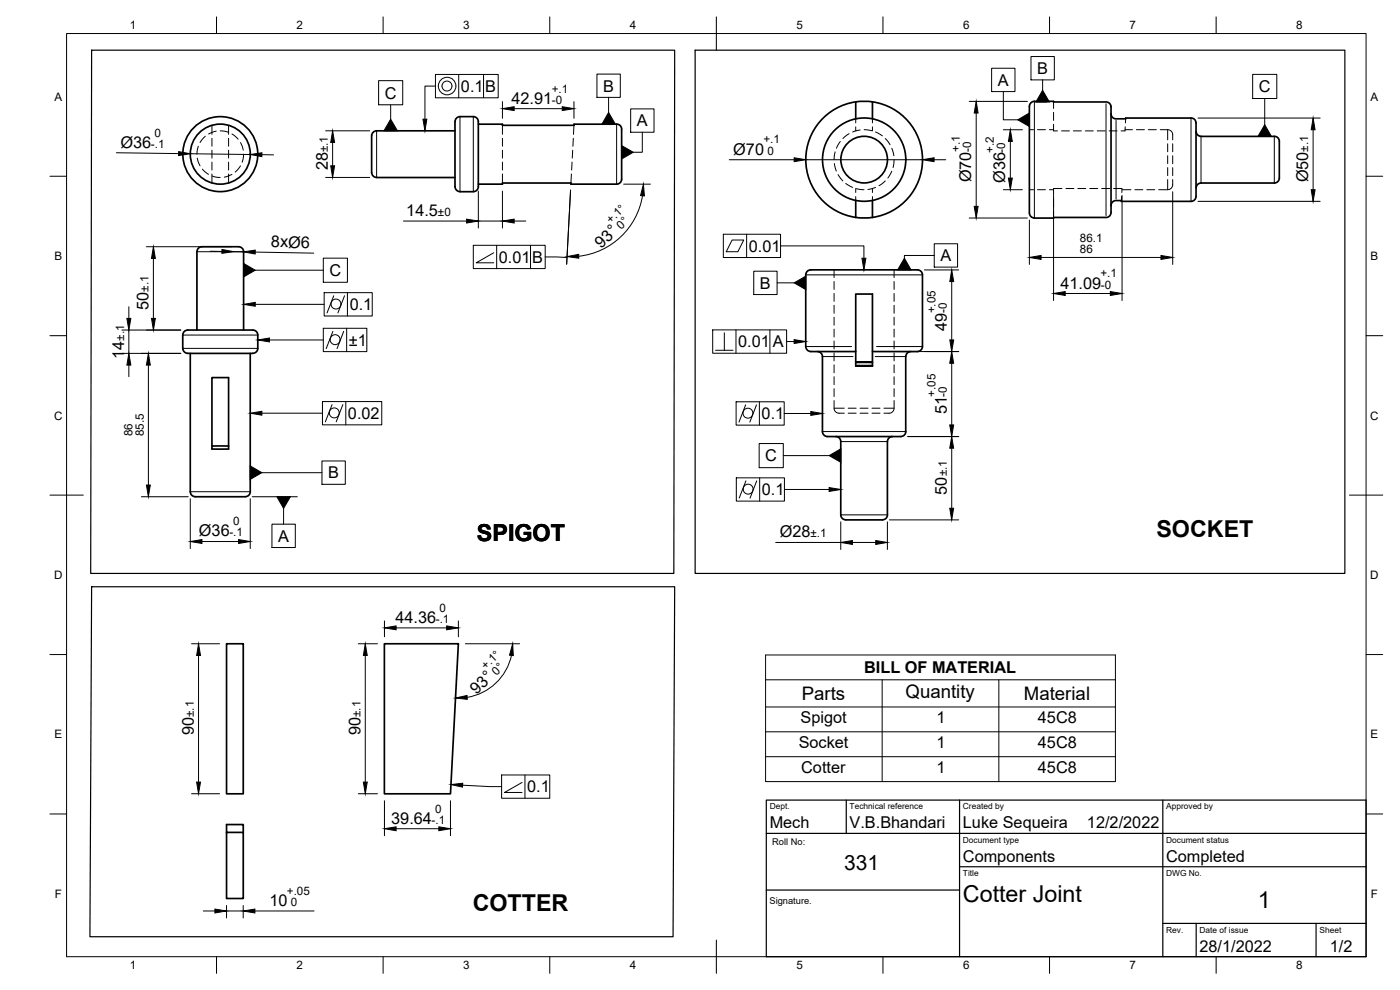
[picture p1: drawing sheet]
<svg xmlns="http://www.w3.org/2000/svg" width="420mm" height="297mm" viewBox="0 0 420 297" stroke-linecap="round" stroke-linejoin="round" font-family="sans-serif">
<!-- layer: Hidden -->
<g fill="none" stroke="#000" stroke-width=".3">
<path d="M63.6 37.6v2.7M64.9 39.4l-2.3 .8M66.1 39.3l2.4 .4M68.6 37.6v2.7M150.8 37.6v2.7M172.3 37.6l-.2 2.7M256.8 35.7v1.2M256.8 38.1v1.2M258.1 39l-2.2 .6M259.3 38.9l2.4 .3M261.8 35.7v1.2M261.8 38.1v1.2"/>
<path d="M262.8 39.6l2 1.2M308.9 38.9h1.3M311.4 38.9h2.4M314.9 38.9h1.3M316.2 37.3v2h1.2M316.2 30.6v1.9M316.2 33.7v2.4M318.6 39.3h2.4M322.1 39.3h2.4M325.7 39.3h2.4M329.3 39.3h2.4M332.9 39.3h2.3"/>
<path d="M337.7 38.9h2.2M337.7 38.1l-.1 1.2h-1.2M337.8 35.7v1.2M341.1 38.9h2.4M344.6 38.9h2.4M348.2 38.9h2.2a1.86 1.86 0 0 1 1.5 2.5v.6M59.2 47.4l.8 2.3M59.5 43.9l-.4 2.4M60.7 50.7l1.9 1.6M61.6 40.9l-1.6 1.9M63.6 41.5v2.4M63.6 45.1v2.3"/>
<path d="M63.6 48.6v2.4M63.6 52.2v2.7M63.7 52.8l2.4 .4M68.6 41.5v2.4M68.6 45.1v2.3M68.6 48.6v2.4M68.6 52.2v2.7M69.6 52.3l-2.3 .9M69.6 40.2l1.9 1.6M72.2 49.8l-1.6 1.8M72.2 42.8l.8 2.2M73.1 46.3l-.4 2.4"/>
<path d="M150.8 41.5v2.4M150.8 45.1v2.3M150.8 48.6v2.4M150.8 52.2v2.7M171.5 52.2l-.2 2.7M171.7 48.6l-.1 2.4M171.9 45.1l-.2 2.3M172.1 41.5l-.2 2.4M250.4 49.1l.6 2.2M250.6 45.6l-.3 2.3M251.5 52.4l1.4 1.9M252.2 42.4l-1.2 2.1"/>
<path d="M253.8 55l2.1 1.2M254.8 40.1l-1.8 1.5M256.8 56.6v1.2M256.8 59v1.2M257 56.6l2.3 .3M261.8 56.6v1.2M261.8 59v1.2M262.8 56.2l-2.3 .6M265.7 41.6l1.4 1.8M265.7 54.3l-1.9 1.4M267.6 44.5l.6 2.2M267.6 51.4l-1.2 2"/>
<path d="M268.3 47.9l-.3 2.4M308.9 56.9h1.3M311.4 56.9h2.4M314.9 56.9h1.3M316.2 59.7v2.4M318.7 56.6h-2.5v1.9M319.9 56.6h2.4M323.5 56.6h2.4M327 56.6h2.4M330.6 56.6h2.4M334.2 56.6h2.5v1.2M336.6 59l-.1 1.2"/>
<path d="M336.7 56.9h2.7M340.6 56.9h2.4M344.2 56.9h2.3M351.9 43.1v2.4M351.9 46.7v2.4M351.9 50.3v2.4M351.9 53.9v1.4a1.53 1.53 0 0 1-1.5 1.6h-2.7M316.2 63.3v1.9M250.3 81v2.3M250.3 84.5v2.3M250.3 88v2.4M250.3 91.6v2.4"/>
<path d="M250.3 95.2v2.4M250.3 98.7v2.4M268.3 81v2.3M268.3 84.5v2.3M268.3 88v2.4M268.3 91.6v2.4M268.3 95.2v2.4M268.3 98.7v2.4M250.3 102.3v2.4M250.3 105.9v2.4M250.3 109.5v2.4M250.3 113v2.4"/>
<path d="M250.3 116.6v2.4M268.3 102.3v2.4M268.3 105.9v2.4M268.3 109.5v2.4M268.3 113v2.4M268.3 116.6v2.4M250.3 120.2v2.3a1.86 1.86 0 0 0 2.5 1.5h.6M254.6 124h2.3M258.1 124h2.4M261.7 124h2.4M268.3 120.2v2.3a1.86 1.86 0 0 1-2.5 1.5h-.5"/>
</g>
<!-- layer: Visible -->
<g fill="none" stroke="#000" stroke-width=".51">
<path d="M113 39.3h23.5M113 39.3a1.49 1.49 0 0 0-1.5 1.4M143.6 37.3h7.2v.3h21.5v-.3h12.8M185.1 37.2a2.08 2.08 0 0 1 1.5 2.6v13a2.05 2.05 0 0 1-1.5 2.5h-13.8v-.4h-20.5v.4h-7.2M256.8 30.6v5.1M261.8 30.6v5.1M308.9 31.9v32M308.9 31.9a1.49 1.49 0 0 1 1.5-1.5l21.7 .2 .9 .4 .4 1v31.8l-.3 .9-1 .5-21.7 .2a1.54 1.54 0 0 1-1.5-1.5M333.4 34.1l.4 1.1 .9 .5h3.1v-.3h19.6a1.69 1.69 0 0 1 1.5 2.2v21.3M359 39.4a1.52 1.52 0 0 0 1.4 1.5h22a2.06 2.06 0 0 1 1.5 2.5v9a2.04 2.04 0 0 1-1.5 2.5h-22a1.49 1.49 0 0 0-1.4 1.5M111.5 40.8v11M111.5 51.7a1.49 1.49 0 0 0 1.5 1.5"/>
<path d="M113 53.3h23.5M136.5 56v-18.5a2.13 2.13 0 0 1 1.5-2.5h4.1a2.08 2.08 0 0 1 1.5 2.5v18.5M136.6 56a1.49 1.49 0 0 0 1.5 1.5M138 57.5h4M143.6 56a1.49 1.49 0 0 1-1.5 1.5M358.9 58.9a1.49 1.49 0 0 1-1.5 1.5h-20.9v-.2h-1.8l-.9 .5-.4 1M71.6 74h-10a2.02 2.02 0 0 0-2.5 1.5v23.5M71.6 74a1.49 1.49 0 0 1 1.5 1.5v23.5M256.8 60.2v5M261.8 60.2v5M55.2 99.6a3.9 3.9 0 0 1 3.1-.6h16.5a2.07 2.07 0 0 1 2.6 1.5v4a2.07 2.07 0 0 1-2.6 1.5h-17.4a2.07 2.07 0 0 1-2.6-1.5l.1-4zM256.8 88.2h5v21.7h-5z"/>
<path d="M57.1 106v41.5a2.04 2.04 0 0 0 2.5 1.5h13a2.07 2.07 0 0 0 2.5-1.5v-41.5M256.8 105.5h-12.5a2.13 2.13 0 0 1-2.5-1.5v-21.5a2.05 2.05 0 0 1 2.5-1.5h30a2.07 2.07 0 0 1 2.5 1.5v21.5a2.06 2.06 0 0 1-2.5 1.5h-12.5M256.8 109.7h5M256.8 108.8h5M256.8 108.6h5M273.3 105.5a1.52 1.52 0 0 0-1.5 1.5v22.5a2.08 2.08 0 0 1-2.5 1.5h-20a2.06 2.06 0 0 1-2.5-1.5v-22.5a1.49 1.49 0 0 0-1.5-1.5M63.6 133.8h5M68.6 134.7v-21.4h-5v21.4h5M250.8 131a1.49 1.49 0 0 1 1.5 1.5v22a2.03 2.03 0 0 0 2.5 1.5h9a2.06 2.06 0 0 0 2.5-1.5v-22a1.54 1.54 0 0 1 1.5-1.5M68 193.2h5v45h-5zM115.4 193.2h22.2l-2.4 45h-19.8zM68 249.8h5v19.8h-5v-22.2h5v2.4"/>
<circle cx="66.1" cy="46.2" r="11.3"/>
<circle cx="66.1" cy="46.2" r="9"/>
<circle cx="259.3" cy="47.9" r="12.5"/>
<circle cx="259.3" cy="47.9" r="17.5"/>
<circle cx="259.3" cy="47.9" r="7"/>
</g>
<!-- layer: Visible Narrow -->
<g fill="none" stroke="#000" stroke-width=".3">
<path d="M113 39.3v13.9M138 35.1v22.3M142 35.1v22.3M185.1 37.4v17.7M310.4 30.6v34.6M331.9 31.1v33.6M334.9 36.1v23.6M357.4 35.6v24.7M360.4 41v13.8M382.4 41v13.8M59.2 75.5h13.8M242 82.5h34.6"/>
<path d="M55 104.5h22.2M55 100.5h22.2M241.9 104h13.7M246.8 107h9.2M262.7 107h9.1M263.1 104h13.7M247 129.5h24.7M252.4 132.5h13.8M57.2 147.5h17.8M252.4 154.5h13.8"/>
</g>
<!-- layer: Hidden Narrow -->
<path d="M350.4 39v3M350.4 53.9v2.9M350.4 50.3v2.4M350.4 46.7v2.4M350.4 43.1v2.4M250.4 122.5h3M254.6 122.5h2.3M258.1 122.5h2.4M261.7 122.5h2.4M265.3 122.5h2.9" fill="none" stroke="#000" stroke-width=".3"/>
<!-- layer: Border -->
<g fill="none" stroke="#000" stroke-width=".3">
<path d="M20 10.1h390v276.9h-390zM65 5.1v5M115 5.1v5M165 5.1v5M215 5.1v10M265 5.1v5M315 5.1v5M365 5.1v5M15 52.9h5M410 52.9h5M15 100.7h5M410 100.7h5"/>
<path d="M15 148.6h10M405 148.6h10M15 196.4h5M410 196.4h5M15 244.2h5M410 244.2h5M65 287v5M115 287v5M165 287v5M215 282.1v9.9M265 287v5M315 287v5"/>
<path d="M365 287v5"/>
</g>
<!-- layer: TitleBlock -->
<path d="M230 240.1h180v46.9h-180zM230 250h180M254 240.1v9.9M288 240.1v46.9M349 240.1v46.9M288 260.1h122M349 277.1h61M359 277.1v9.9M395 277.1v9.9" fill="none" stroke="#000" stroke-width=".36"/>
<!-- layer: Dimensions -->
<g fill="none" stroke="#000" stroke-width=".3">
<path d="M97.7 39.3h13.3M150.8 30.5v5M154.3 32.6h14.4M172.3 30.5v5M290.9 30.4h17.4M293 33.9v28M301.1 38.9h5.7M359.5 35.4h36.7M394.1 38.9v18M34.9 45.8l18.7 .3M57.1 46.1l18 .3M78.6 46.4l3.5 .1"/>
<path d="M97.7 53.2h13.3M99.8 42.7v7M143.6 57.3v11.1M150.8 57.3v11.1M171.2 57.3l-1.1 21.8M187.2 55.3h8M192.8 58.7a21.8 21.8 0 0 1-19.1 18.2M218.9 47.9h19.4M241.8 47.9h35M280.3 47.9h3.5M301.1 56.9h5.7M303.2 42.4v11"/>
<path d="M316.2 58.7v31.5M336.7 58.7v31.5M351.9 57.5v21.8M43.9 74h25.6M46 77.5v18M63.1 75.4h3.5M70.1 75.5l3 .1M76.6 75.6l17.5 .4M121.1 66.3h18.9M143.6 66.3h7.2M154.3 66.3h3.5M290.9 65.4h17.4"/>
<path d="M308.9 66v13.3M312.4 77.2h36M359.5 60.4h36.7M36.6 99h17.7M38.7 92v3.5M38.7 99v7M277.4 81h10.3M285.6 84.5v17.5M319.7 88.1h13.5M36.6 106h17.7M38.7 109.5v3.5M44.5 109.5v36"/>
<path d="M270.4 105.5h17.3M285.6 109v18.5M272.4 131h15.3M285.6 134.5v18M42.4 149h14.1M57.1 149.6v15M75.1 149.6v15M252.3 156.6v8.3M266.3 156.6v8.3M266.9 156h20.8M60.6 162.5h11M232.8 162.8h19.5"/>
<path d="M255.8 162.8h7M57.5 193.2h8.4M59.6 196.7v38M107.5 193.2h5.8M109.6 196.7v38M115.4 186.3v4.8M118.9 188.4h15.1M137.6 186.3v4.8M139.7 193.2h16.3M153.5 196.6a16.3 16.3 0 0 1-13.3 12.6M57.5 238.2h8.4M107.5 238.2h5.8"/>
<path d="M115.4 240.2v10.5M118.9 248.7h12.8M135.2 240.2v10.5M61 273.3h3.5M68 271.7v3.7M68 273.3h5M73 271.7v3.7M76.5 273.3h17.8"/>
</g>
<g fill="#000" stroke="#000" stroke-width=".3">
<path d="M150.8 32.6l3.5-.6v1.2zM168.7 32l3.6 .6-3.6 .6zM293 30.4l.5 3.5h-1.1zM394.1 35.4l.6 3.5h-1.2zM53.6 45.5l3.5 .6-3.5 .6zM75.1 46.4l3.5-.6v1.2zM99.8 39.3l.6 3.4h-1.1zM99.3 49.7h1.1l-.6 3.5zM193.1 55.3l.3 3.5-1.2-.1zM238.3 47.3l3.5 .6-3.5 .6zM276.8 47.9l3.5-.6v1.2zM303.2 38.9l.6 3.5h-1.2z"/>
<path d="M302.6 53.4h1.2l-.6 3.5zM393.5 56.9h1.2l-.6 3.5zM46 74l.6 3.5h-1.1zM66.6 74.9l3.5 .6-3.5 .5zM73.1 75.6l3.5-.6v1.2zM140 65.8l3.6 .5-3.6 .6zM150.8 66.3l3.5-.5v1.1zM170.2 77l3.5-.7v1.2zM292.4 61.9h1.1l-.5 3.5zM308.9 77.2l3.5-.5v1.1zM348.4 76.7l3.5 .5-3.5 .6zM38.1 95.5h1.2l-.6 3.5z"/>
<path d="M45.5 95.5h1.1l-.6 3.5zM285.6 81l.6 3.5h-1.1zM316.2 88.1l3.5-.6v1.2zM333.2 87.5l3.5 .6-3.5 .6zM38.7 106l.6 3.5h-1.2zM44.5 106l.6 3.5h-1.2zM285.6 105.5l.6 3.5h-1.2zM285.1 102h1.1l-.6 3.5zM285 127.5h1.2l-.6 3.5zM285.6 131l.6 3.5h-1.2zM43.9 145.5h1.2l-.6 3.5zM285 152.5h1.2l-.6 3.5z"/>
<path d="M57.1 162.5l3.5-.6v1.2zM71.6 161.9l3.5 .6-3.5 .6zM252.3 162.8l3.5-.6v1.2zM262.8 162.2l3.5 .6-3.5 .6zM59.6 193.2l.6 3.5h-1.2zM109.6 193.2l.6 3.5h-1.1zM115.4 188.4l3.5-.6v1.2zM134 187.8l3.6 .6-3.6 .6zM153.9 193.2l.2 3.5-1.2-.1zM136.7 209.4l3.5-.7v1.1zM59 234.7h1.2l-.6 3.5zM109.1 234.7h1.1l-.6 3.5z"/>
<path d="M115.4 248.7l3.5-.6v1.1zM131.7 248.1l3.5 .6-3.5 .5zM64.5 272.8l3.5 .5-3.5 .6zM73 273.3l3.5-.5v1.1z"/>
</g>
<!-- layer: Annotations -->
<g fill="none" stroke="#000" stroke-width=".3">
<path d="M309.4 17h7v7h-7zM113.6 24.2h7.3v7.2h-7.3zM117.2 31.4v4.4M130.7 25.8h-3.2v10M130.7 22.3h18.8v7h-18.8zM137.7 22.3v7M145.1 22.3v7M179.2 22.2h7v7h-7zM182.6 29.2v4.5M189.3 32.7h7v7h-7zM192.8 39.7v6h-2.7M297.6 20.5h7v7h-7z"/>
<path d="M301.1 27.5v8.4h4.3M310.8 30.6h3.3M312.9 24v3.1M375.9 22.3h7.3v7.3h-7.3zM379.6 29.6v7.8M171.2 57l-1.1 22.4M97 77.5h7.3v7.2h-7.3zM142 73.6h21.6v7h-21.6zM148.2 75.8l-5.3 3.1h5.3M149.1 73.6v7M159.2 73.6v7M163.6 77.1l6.6 .2"/>
<path d="M217.1 70.3h17.2v7h-17.2zM219.7 72h3.5l-1.8 3.5h-3.4zM224.1 70.3v7M234.3 73.8h25v3.7M280.4 76.7h-9v.8M280.4 73.1h7v7h-7zM76.6 91.3h20.7M76.6 81.1h20.4M97 98.5h13.1v7h-13.1zM97.3 87.8h14.4v7h-14.4zM99.9 99.4l-2 5.2M100.2 88.7l-2.1 5.2"/>
<path d="M103.1 99.4l-1.9 5.2M103.4 88.7l-2 5.2M104 98.5v7M104.3 87.8v7M213.9 99h22.2v7h-22.2zM217.4 99.9v5.2M220.9 99v7M226.2 81.4h7v7h-7zM231.1 99v7M233.2 84.9h5.1M80.9 102h16.1M214.8 105.1h5.2"/>
<path d="M236.1 102.5h2.2M78.6 124h18.2M96.6 138.3h7v7h-7zM96.8 120.5h17.8v7h-17.8zM99.7 121.4l-2.1 5.2M102.9 121.4l-2 5.2M103.8 120.5v7M220.9 120.6h14.5v7h-14.5zM223.8 121.5l-2 5.1M227 121.5l-2 5.1M227.8 133.1h7.3v7.2h-7.3zM227.9 120.6v7"/>
<path d="M235.1 136.7h13.7M235.4 124.1h7.9M75.7 149h13.5M78.6 141.8h18M81.6 157.3h7v7h-7zM85.1 152.5v4.8M221 143.4h14.4v7h-14.4zM223.9 144.3l-2.1 5.1M227.1 144.3l-2 5.1M228 143.4v7M235.4 146.9h13.4M138.8 235.6l11.7 .4"/>
<path d="M150.5 232.5h14.5v7h-14.5zM156.7 234.8l-5.3 3h5.3M157.5 232.5v7"/>
<circle cx="134.1" cy="25.8" r="1.49"/>
<circle cx="134.2" cy="25.8" r="2.64"/>
<circle cx="100.8" cy="91.2" r="1.49"/>
<circle cx="100.6" cy="101.9" r="1.49"/>
<circle cx="100.3" cy="123.9" r="1.49"/>
<circle cx="224.5" cy="124" r="1.49"/>
<circle cx="224.5" cy="146.8" r="1.49"/>
</g>
<g fill="#000" stroke="#000" stroke-width=".3">
<path d="M117.2 35.8l2.1 3.5h-4.1zM126.9 35.8h1.2l-.6 3.5zM182.6 33.7l2.1 3.6h-4.1zM305.4 35.9l3.5-2v4.1zM312.9 27.1l2 3.5h-4zM379.6 37.4l2 3.5h-4.1zM186.5 43.7l3.6 2-3.6 2zM258.7 77.5h1.2l-.6 3.5zM271.4 77.5l2 3.5h-4zM73.1 91.3l3.5-.6v1.2zM73.1 79l3.5 2.1-3.5 2zM238.3 84.9l3.5-2v4z"/>
<path d="M77.3 102l3.6-.6v1.2zM238.3 101.9l3.5 .6-3.5 .6zM75.1 124l3.5-.6v1.2zM243.3 123.5l3.5 .6-3.5 .5zM248.8 136.7l3.5-2v4zM75.1 139.8l3.5 2-3.5 2zM83.1 149h4l-2 3.5zM248.8 146.3l3.5 .6-3.5 .6zM135.3 235.4l3.6-.4-.1 1.2z"/>
</g>
<!-- layer: Sketch1 -->
<path d="M27.5 15.1h175l-.3 156.9h-175z" fill="none" stroke="#000" stroke-width=".36"/>
<!-- layer: Sketch2 -->
<path d="M208.6 15.1h195v156.9h-195z" fill="none" stroke="#000" stroke-width=".36"/>
<!-- layer: Sketch3 -->
<path d="M27.5 176.1h175l-.5 105h-175z" fill="none" stroke="#000" stroke-width=".36"/>
<!-- layer: BOM -->
<path d="M229.8 196.5h105v38h-105zM229.8 204h105M229.8 212.1h105M229.8 219.6h105M264.8 204v30.5M299.8 204v30.5M229.8 227h105" fill="none" stroke="#000" stroke-width=".3"/>
<!-- layer: Sketch4 -->
<path d="M230 267h58" fill="none" stroke="#000" stroke-width=".36"/>
<g font-size="7">
<text x="347.1" y="161.2">SOCKET</text>
<text x="143.2" y="162.4">SPIGOT</text>
<text x="141.9" y="273.3">COTTER</text>
<text x="289" y="270.6">Cotter Joint</text>
<text x="377.5" y="272.3">1</text>
</g>
<text font-size="6.3" x="253.3" y="261.1">331</text>
<g font-size="5.6">
<text x="271.8" y="209.5">Quantity</text>
<text x="240.6" y="210">Parts</text>
<text x="307.3" y="210">Material</text>
</g>
<g font-size="4.9">
<text x="311.2" y="22.2">B</text>
<text x="115.5" y="29.6">C</text>
<text x="138.3" y="27.6">0.1</text>
<text x="145.6" y="27.6">B</text>
<text x="181" y="27.5">B</text>
<text x="299.5" y="25.7">A</text>
<text x="377.8" y="27.7">C</text>
<text x="153.5" y="31.1">42.91</text>
<text x="191.1" y="37.9">A</text>
<text x="36.2" y="44.3" transform="rotate(1 36.2 44.3)">Ø36</text>
<text x="220.1" y="46.4">Ø70</text>
<text x="98.4" y="51.1" transform="rotate(-90 98.4 51.1)">28</text>
<text x="291.4" y="54.7" transform="rotate(-90 291.4 54.7)">Ø70</text>
<text x="301.7" y="54.9" transform="rotate(-90 301.7 54.9)">Ø36</text>
<text x="392.6" y="54.7" transform="rotate(-90 392.6 54.7)">Ø50</text>
<text x="121.9" y="64.9">14.5</text>
<text x="81.3" y="74.2" transform="rotate(1 81.3 74.2)">8xØ6</text>
<text x="180.4" y="74.6" transform="rotate(-43 180.4 74.6)">93°</text>
<text x="224.7" y="75.5">0.01</text>
<text x="98.8" y="82.8">C</text>
<text x="149.7" y="78.8">0.01</text>
<text x="159.7" y="78.9">B</text>
<text x="282.2" y="78.4">A</text>
<text x="228" y="86.6">B</text>
<text x="318.2" y="86.6">41.09</text>
<text x="44.6" y="93" transform="rotate(-90 44.6 93)">50</text>
<text x="104.9" y="93">0.1</text>
<text x="284.2" y="99.3" transform="rotate(-90 284.2 99.3)">49</text>
<text x="37.3" y="107.6" transform="rotate(-90 37.3 107.6)">14</text>
<text x="104.7" y="103.8">±1</text>
<text x="221.6" y="104.2">0.01</text>
<text x="231.9" y="104.2">A</text>
<text x="104.4" y="125.7">0.02</text>
<text x="228.6" y="125.8">0.1</text>
<text x="284.2" y="124.3" transform="rotate(-90 284.2 124.3)">51</text>
<text x="98.4" y="143.6">B</text>
<text x="229.7" y="138.5">C</text>
<text x="228.6" y="148.6">0.1</text>
<text x="284.2" y="148.4" transform="rotate(-90 284.2 148.4)">50</text>
<text x="59.7" y="160.9">Ø36</text>
<text x="234" y="161.2">Ø28</text>
<text x="83.5" y="162.5">A</text>
<text x="118.7" y="186.9">44.36</text>
<text x="259.3" y="202">BILL OF MATERIAL</text>
<text x="143" y="208.5" transform="rotate(-44 143 208.5)">93°</text>
<text x="58.1" y="220.6" transform="rotate(-90 58.1 220.6)">90</text>
<text x="108.2" y="220.6" transform="rotate(-90 108.2 220.6)">90</text>
<text x="240.2" y="217.1">Spigot</text>
<text x="281.1" y="217">1</text>
<text x="311.5" y="217.1">45C8</text>
<text x="239.7" y="224.5">Socket</text>
<text x="281.1" y="224.5">1</text>
<text x="311.5" y="224.5">45C8</text>
<text x="240.5" y="232">Cotter</text>
<text x="281.1" y="232">1</text>
<text x="311.5" y="232">45C8</text>
<text x="158.2" y="237.8">0.1</text>
<text x="117.4" y="247.2">39.64</text>
<text x="231" y="248.5">Mech</text>
<text x="255" y="248.5">V.B.Bhandari</text>
<text x="289" y="248.5">Luke Sequeira</text>
<text x="326.2" y="248.5">12/2/2022</text>
<text x="289" y="258.6">Components</text>
<text x="350" y="258.6">Completed</text>
<text x="80.9" y="271.9">10</text>
<text x="360" y="285.5">28/1/2022</text>
<text x="399.1" y="285.7">1/2</text>
</g>
<g font-size="3.5">
<text x="39" y="8.8">1</text>
<text x="89" y="8.8">2</text>
<text x="139" y="8.8">3</text>
<text x="189" y="8.8">4</text>
<text x="239" y="8.8">5</text>
<text x="289" y="8.8">6</text>
<text x="339" y="8.8">7</text>
<text x="389" y="8.8">8</text>
<text x="165.6" y="27.8">+.1</text>
<text x="16.3" y="30.2">A</text>
<text x="165.7" y="31.1">-0</text>
<text x="411.3" y="30.2">A</text>
<text x="46.4" y="41.1" transform="rotate(1 46.4 41.1)">0</text>
<text x="45.3" y="44.4" transform="rotate(1 45.3 44.4)">-.1</text>
<text x="98.4" y="45.7" transform="rotate(-90 98.4 45.7)">±.1</text>
<text x="229.1" y="43">+.1</text>
<text x="230.3" y="46.4">0</text>
<text x="288" y="45.7" transform="rotate(-90 288 45.7)">+.1</text>
<text x="291.4" y="45.6" transform="rotate(-90 291.4 45.6)">-0</text>
<text x="298.3" y="45.9" transform="rotate(-90 298.3 45.9)">+.2</text>
<text x="301.7" y="45.8" transform="rotate(-90 301.7 45.8)">-0</text>
<text x="392.6" y="45.5" transform="rotate(-90 392.6 45.5)">±.1</text>
<text x="131.4" y="64.9">±0</text>
<text x="183.3" y="67.2" transform="rotate(-44 183.3 67.2)">+.1°</text>
<text x="186.5" y="68.9" transform="rotate(-44 186.5 68.9)">0°</text>
<text x="324.1" y="72.5">86.1</text>
<text x="324.1" y="75.8">86</text>
<text x="16.3" y="78">B</text>
<text x="330.3" y="83.2">+.1</text>
<text x="411.3" y="78">B</text>
<text x="44.6" y="87.5" transform="rotate(-90 44.6 87.5)">±.1</text>
<text x="330.4" y="86.6">-0</text>
<text x="280.8" y="94" transform="rotate(-90 280.8 94)">+.05</text>
<text x="284.2" y="93.9" transform="rotate(-90 284.2 93.9)">-0</text>
<text x="37.3" y="102.2" transform="rotate(-90 37.3 102.2)">±.1</text>
<text x="280.8" y="119.1" transform="rotate(-90 280.8 119.1)">+.05</text>
<text x="284.2" y="119" transform="rotate(-90 284.2 119)">-0</text>
<text x="16.2" y="125.9">C</text>
<text x="411.2" y="125.9">C</text>
<text x="39.8" y="130.9" transform="rotate(-90 39.8 130.9)">86</text>
<text x="43.1" y="130.9" transform="rotate(-90 43.1 130.9)">85.5</text>
<text x="284.2" y="143" transform="rotate(-90 284.2 143)">±.1</text>
<text x="68.9" y="160.9">-.1</text>
<text x="69.9" y="157.6">0</text>
<text x="243.2" y="161.2">±.1</text>
<text x="16.2" y="173.7">D</text>
<text x="411.2" y="173.7">D</text>
<text x="131.9" y="183.6">0</text>
<text x="130.8" y="186.9">-.1</text>
<text x="145.8" y="201.1" transform="rotate(-44 145.8 201.1)">+.1°</text>
<text x="149" y="202.7" transform="rotate(-44 149 202.7)">0°</text>
<text x="58.1" y="215.1" transform="rotate(-90 58.1 215.1)">±.1</text>
<text x="108.2" y="215.1" transform="rotate(-90 108.2 215.1)">±.1</text>
<text x="16.3" y="221.6">E</text>
<text x="411.3" y="221.6">E</text>
<text x="130.6" y="243.8">0</text>
<text x="129.5" y="247.2">-.1</text>
<text x="16.4" y="269.4">F</text>
<text x="86.1" y="268.5">+.05</text>
<text x="411.4" y="269.4">F</text>
<text x="87.3" y="271.9">0</text>
<text x="39" y="290.8">1</text>
<text x="89" y="290.8">2</text>
<text x="139" y="290.8">3</text>
<text x="189" y="290.8">4</text>
<text x="239" y="290.8">5</text>
<text x="289" y="290.8">6</text>
<text x="339" y="290.8">7</text>
<text x="389" y="290.8">8</text>
</g>
<g font-size="2.8">
<text x="231.7" y="253.6">Roll No:</text>
<text x="230.9" y="271.1">Signature.</text>
</g>
<g font-size="2.5">
<text x="231" y="242.9">Dept.</text>
<text x="255" y="242.9">Technical reference</text>
<text x="289" y="242.9">Created by</text>
<text x="350" y="242.9">Approved by</text>
<text x="289" y="252.8">Document type</text>
<text x="350" y="252.8">Document status</text>
<text x="289" y="262.9">Title</text>
<text x="350" y="262.9">DWG No.</text>
<text x="350" y="279.9">Rev.</text>
<text x="360" y="279.9">Date of issue</text>
<text x="396" y="279.9">Sheet</text>
</g>
</svg>
